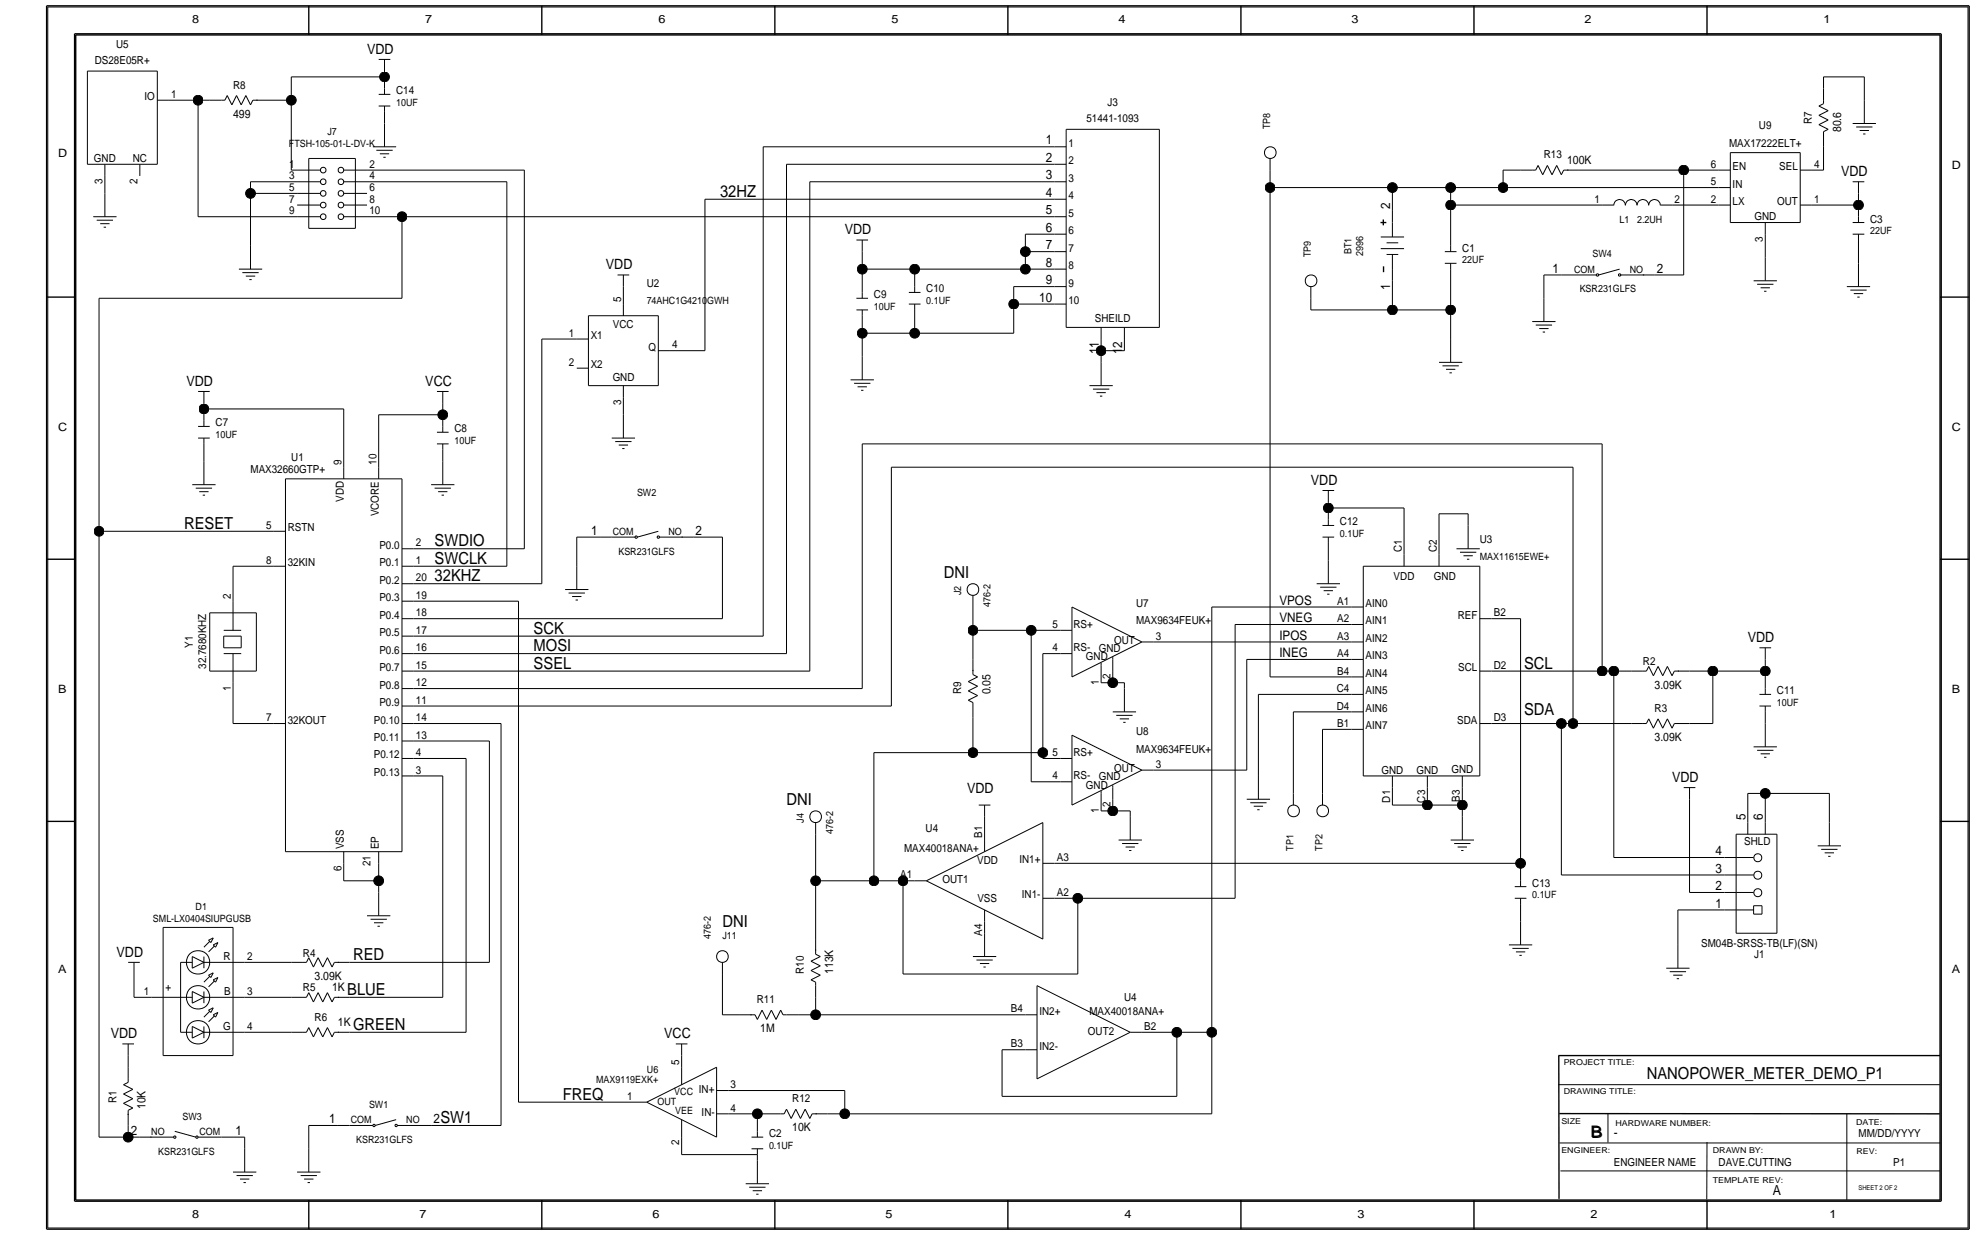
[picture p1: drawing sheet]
<svg xmlns="http://www.w3.org/2000/svg" width="431mm" height="269mm" viewBox="0 0 431 269" stroke-linecap="round" stroke-linejoin="round" font-family="sans-serif">
<g fill="none" stroke="#000" stroke-width=".22">
<path d="M10.4 1.5v266.2zM10.4 1.5h418.6zM19 15.5v20.3zM19 15.5h15.3zM34.3 15.5v20.3zM63.5 16.8v5zM63.5 16.8h20.3zM82.5 13h2.6zM83.8 16.8v2.5zM83.8 15.5v1.3zM83.8 19.3v1.3zM83.8 13v2.5z"/>
<path d="M397.5 16.8h8.9zM397.5 16.8v2.5zM397.5 19.3v2.5zM406.4 16.8v5zM429 1.5v266.2zM19 35.8h15.3zM22.9 38.4v3.8zM22.9 35.8v2.6zM30.5 35.8v2.6zM34.3 21.8h2.5zM36.8 21.8h6.4zM43.2 21.8v25.4z"/>
<path d="M43.2 21.8h2.5zM45.7 21.8h2.6zM48.3 21.8h.7zM49.5 20.8l-.5 1zM49.5 20.8l1 2.1zM51.6 20.8l-1.1 2.1zM51.6 20.8l1 2.1zM53.6 20.8l-1 2.1zM53.6 20.8l1 2.1zM54.6 39.6h10.2zM54.6 39.6v2.6zM55.1 21.8h1z"/>
<path d="M55.1 21.8l-.5 1.1zM55.9 21.8h2.5zM58.4 21.8h5.1zM63.5 37.1h1.3zM63.5 21.8v15.3zM64.8 37.1h5zM64.8 39.6h5zM67.3 34.5v15.3zM67.3 34.5h10.2zM74.9 39.6h5.1zM74.9 37.1h5.1zM77.5 34.5v15.3z"/>
<path d="M80 39.6h30.5zM80 37.1h34.3zM81.3 32h5.1zM82 32.8h3.6zM82.5 23.1h2.6zM82.5 20.6h2.6zM82.8 33.5h2zM83.6 34.3h.5zM83.8 24.4v2.5zM83.8 26.9v5.1zM83.8 23.1v1.3zM110.5 39.6v83.8z"/>
<path d="M114.3 37.1v82.5zM166.4 32h63.5zM166.4 32v106.7zM171.4 35.8h58.5zM171.4 35.8v106.7zM176.5 39.6h53.4zM176.5 39.6v106.7zM229.9 39.6h2.5zM229.9 35.8h2.5zM229.9 32h2.5zM232.4 28.2v43.2zM232.4 28.2h20.3z"/>
<path d="M252.7 28.2v43.2zM276.9 37.1v3.8zM276.9 34.5v2.6zM327.7 37.1h3.8zM327.7 37.1v3.8zM331.5 37.1h2.5zM334 37.1h.8zM335.3 36.1l-.5 1zM335.3 36.1l1 2zM337.3 36.1l-1 2zM337.3 36.1l1 2zM339.3 36.1l-1 2z"/>
<path d="M339.3 36.1l1.1 2zM340.9 37.1h1zM340.9 37.1l-.5 1zM341.6 37.1h2.6zM344.2 37.1h22.8zM367 37.1h7.6zM367 37.1v22.8zM374.6 37.1h2.6zM377.2 33.3h15.2zM377.2 33.3v15.2zM392.4 37.1h2.6zM392.4 33.3v15.2z"/>
<path d="M395 37.1h2.5zM396.5 23.1l1-.5zM396.5 23.1l2 1zM396.5 25.1l2-1zM396.5 25.1l2 1.1zM396.5 27.2l2-1zM396.5 27.2l2 1zM397.5 32v5.1zM397.5 29.5v2.5zM397.5 28.7v1zM397.5 21.8v.8zM397.5 28.7l1-.5z"/>
<path d="M403.9 26.9h5zM403.9 39.6h2.5zM404.6 27.7h3.6zM405.1 39.6v2.6zM405.4 28.4h2zM406.1 29.2h.6zM406.4 21.8v5.1zM20.3 47.2h5.1zM21.1 48h3.5zM21.8 48.8h2.1zM22.6 49.5h.5zM22.9 42.2v5z"/>
<path d="M43.2 47.2h21.6zM52.1 58.7h5zM52.8 59.4h3.6zM54.6 42.2h10.2zM54.6 42.2v11.4zM54.6 53.6v5.1zM64.8 42.2h5zM64.8 44.7h5zM64.8 47.2h5zM67.3 49.8h10.2zM74.9 42.2h5.1zM74.9 44.7h5.1z"/>
<path d="M74.9 47.2h5.1zM80 47.2h7.6zM87.6 47.2h142.3zM87.6 47.2v17.8zM134.6 59.9h2.6zM135.9 59.9v2.6zM153.7 43.4v33.1zM153.7 43.4h76.2zM186.7 52.3h2.5zM188 58.7h11.4zM188 58.7v5.1zM188 54.9v3.8z"/>
<path d="M188 52.3v2.6zM199.4 58.7h24.1zM199.4 58.7v3.8zM223.5 51.1h6.4zM223.5 51.1v3.8zM223.5 54.9h6.4zM223.5 54.9v3.8zM223.5 58.7h6.4zM229.9 58.7h2.5zM229.9 54.9h2.5zM229.9 51.1h2.5zM229.9 47.2h2.5z"/>
<path d="M229.9 43.4h2.5zM276.9 40.9h26.6zM276.9 40.9v106.7zM301 51.7h5.1zM301 54.2h5.1zM302.3 52.9h2.5zM302.3 55.5h2.5zM303.5 40.9h12.7zM303.5 40.9v5.1zM303.5 58.7v2.5zM303.5 46v2.5zM303.5 55.5v3.2z"/>
<path d="M303.5 48.5v3.2zM315 57.4h2.5zM315 54.9h2.5zM316.2 58.7v8.9zM316.2 40.9h11.5zM316.2 40.9v3.8zM316.2 44.7v8.9zM316.2 44.7h33zM316.2 53.6v1.3zM316.2 57.4v1.3zM327.7 40.9h46.9zM336.5 59.9h3.9z"/>
<path d="M336.5 59.9v5.1zM340.4 59.9h2.5zM342.9 59.9h5.1zM348 59.8h.4v.3h-.4zM348.5 59.9l4.6-1.2zM349.2 44.7h2.6zM351.8 44.8a1.24 1.24 0 0 1 1.2-1.3 1.24 1.24 0 0 1 1.3 1.3M352.9 59.8h.4v.3h-.4zM353.3 59.9h5.1zM354.3 44.8a1.24 1.24 0 0 1 1.3-1.3 1.24 1.24 0 0 1 1.2 1.3M356.9 44.8a1.24 1.24 0 0 1 1.2-1.3 1.24 1.24 0 0 1 1.3 1.3M358.1 59.9h2.6z"/>
<path d="M359.4 44.8a1.24 1.24 0 0 1 1.3-1.3 1.24 1.24 0 0 1 1.2 1.3M360.7 59.9h6.3zM361.9 44.7h2.6zM364.5 44.7h10.1zM374.6 40.9h2.6zM374.6 44.7h2.6zM377.2 48.5h15.2zM384.8 51.1v5zM384.8 56.1v5.1zM384.8 48.5v2.6zM392.4 44.7h2.6zM395 44.7h10.1z"/>
<path d="M403.9 51.1h2.5zM403.9 48.5h2.5zM405.1 52.3v5.1zM405.1 42.2v2.5zM405.1 44.7v2.5zM405.1 57.4v5.1zM405.1 47.2v1.3zM405.1 51.1v1.2zM21.6 65h66zM21.6 65v50.8zM53.6 60.2h2zM54.4 61h.5z"/>
<path d="M118.1 73.9h7.6zM118.1 73.9v53.4zM125.7 73.9h2.6zM128.3 68.8h15.2zM128.3 68.8v15.3zM135.9 62.5v3.8zM135.9 66.3v2.6zM143.5 76.5h2.5zM143.5 68.8v15.3zM146 76.5h7.7zM186.7 67.6h2.5zM186.7 65h2.5z"/>
<path d="M188 72.6h11.4zM188 68.8v3.8zM188 72.6v5.1zM188 77.7v5.1zM188 63.8v1.2zM188 67.6v1.2zM198.1 66.3h2.6zM198.1 63.8h2.6zM199.4 72.6h21.6zM199.4 67.6v5zM199.4 62.5v1.3zM199.4 66.3v1.3z"/>
<path d="M221 62.5h8.9zM221 62.5v3.8zM221 66.3h8.9zM221 66.3v6.3zM229.9 66.3h2.5zM229.9 62.5h2.5zM232.4 71.4h20.3zM240 76.5h5.1zM240 73.9v2.6zM240 76.5v2.5zM240 79v5.1zM240 71.4v2.5z"/>
<path d="M245.1 73.9v2.6zM245.1 71.4v2.5zM285.8 67.6h17.7zM285.8 65v2.6zM285.8 62.5v2.5zM303.5 67.6h12.7zM303.5 61.2v6.4zM313.7 79h5.1zM314.5 79.8h3.5zM316.2 67.6v6.3zM316.2 73.9v5.1zM334 70.1h5.1z"/>
<path d="M334.8 70.9h3.5zM335.5 71.6h2.1zM336.3 72.4h.5zM336.5 65v5.1zM382.3 61.2h5zM383 62h3.6zM383.8 62.7h2zM384.6 63.5h.5zM402.6 62.5h5.1zM403.4 63.2h3.5zM404.1 64h2zM404.9 64.8h.5z"/>
<path d="M43.2 95.5h2.5zM43.2 93h2.5zM43.2 85.3h2.5zM44.4 96.8v3.8zM44.4 89.2h30.5zM44.4 89.2v2.5zM44.4 87.9v1.3zM44.4 91.7v1.3zM44.4 95.5v1.3zM44.4 85.3v2.6zM74.9 89.2v12.7zM82.5 90.4v11.5z"/>
<path d="M82.5 90.4h14zM95.2 96.8h2.6zM95.2 94.2h2.6zM95.2 85.3h2.6zM96.5 98v2.6zM96.5 87.9v2.5zM96.5 90.4v2.6zM96.5 93v1.2zM96.5 96.8v1.2zM96.5 85.3v2.6zM125.7 80.3h2.6zM128.3 84.1h15.2z"/>
<path d="M133.3 95.5h5.1zM134.1 96.3h3.6zM134.9 97h2zM135.6 97.8h.5zM135.9 86.6v3.8zM135.9 90.4v5.1zM135.9 84.1v2.5zM185.4 82.8h5.1zM186.2 83.6h3.5zM186.9 84.3h2.1zM187.7 85.1h.5zM188 96.8v53.3z"/>
<path d="M188 96.8h161.2zM237.5 84.1h5.1zM238.3 84.8h3.5zM239 85.6h2zM239.8 86.4h.5zM315.2 80.5h2zM316 81.3h.5zM349.2 96.8v49.5zM21.6 115.8v132.1zM21.6 115.8h38.1zM41.9 105.7h5.1zM42.7 106.4h3.5z"/>
<path d="M43.4 107.2h2.1zM44.2 107.9h.5zM44.4 100.6v5.1zM59.7 115.8h2.5zM62.2 104.4h25.4zM62.2 104.4v81.3zM74.9 101.9v2.5zM82.5 101.9v2.5zM87.6 119.6h2.6zM87.6 104.4v81.3zM90.2 119.6h24.1zM94 105.7h5.1z"/>
<path d="M94.7 106.4h3.6zM95.5 107.2h2zM96.3 107.9h.5zM96.5 100.6v5.1zM125.7 117.1h5.1zM125.7 117.1v6.3zM130.8 117.1h2.5zM133.3 117.1h5.1zM138.5 116.9h.4v.4h-.4zM138.9 117.1l4.6-1.3zM143.3 116.9h.4v.4h-.4zM143.8 117.1h5z"/>
<path d="M148.6 117.1h2.5zM151.1 117.1h6.4zM157.5 117.1v17.8zM194.3 101.9v52zM194.3 101.9h148.6zM288.3 117.1h2.5zM288.3 114.6h2.5zM288.3 106.9h2.5zM289.6 118.4v3.8zM289.6 110.7h16.5zM289.6 110.7v2.6zM289.6 109.5v1.2z"/>
<path d="M289.6 113.3v1.3zM289.6 117.1v1.3zM289.6 106.9v2.6zM306.1 110.7v10.2zM313.7 112h6.3zM313.7 112v8.9zM317.5 119.6h5.1zM320 112v2.6zM320 114.6v5zM342.9 101.9v55.8zM45.7 133.6h10.2zM45.7 133.6v12.7z"/>
<path d="M48.8 137.4h3.8zM48.8 138.7v2.5zM48.8 138.7h3.8zM50.8 123.4h8.9zM50.8 123.4v7.7zM50.8 131.1v2.5zM50.8 133.6v3.8zM52.6 138.7v2.5zM55.9 133.6v12.7zM59.7 123.4h2.5zM87.6 127.3h2.6zM87.6 131.1h2.6z"/>
<path d="M87.6 134.9h2.6zM87.6 138.7h2.6zM87.6 123.4h2.6zM90.2 131.1h22.8zM90.2 127.3h27.9zM90.2 138.7h76.2zM90.2 123.4h20.3zM90.2 134.9h67.3zM113 131.1v109.2zM123.2 128.5h5.1zM124 129.3h3.5zM124.7 130h2z"/>
<path d="M125.5 130.8h.5zM125.7 123.4v5.1zM212.1 137.4h12.7zM212.1 137.4v6.4zM212.1 132.3v5.1zM212.1 129.8v2.5zM224.8 137.4v33zM224.8 137.4h6.3zM231.1 137.4h2.6zM233.7 132.3l15.2 7.7zM233.7 132.3v15.3zM248.9 140h2.6z"/>
<path d="M251.5 140h43.1zM264.2 132.3v92.7zM264.2 132.3h30.4zM269.2 136.1v59.7zM269.2 136.1h25.4zM287 127.3h5.1zM287.8 128h3.5zM288.5 128.8h2.1zM289.3 129.5h.5zM289.6 122.2v5.1zM294.6 140h2.6zM294.6 136.1h2.6z"/>
<path d="M294.6 132.3h2.6zM297.2 123.4v45.8zM297.2 123.4h25.4zM306.1 120.9v2.5zM313.7 120.9v2.5zM318.3 120.4h3.5zM319 121.2h2.1zM319.8 121.9h.5zM322.6 134.9h2.5zM322.6 123.4v45.8zM325.1 134.9h6.4zM331.5 134.9v53.3z"/>
<path d="M45.7 146.3h10.2zM48.8 142.5h3.8zM48.8 141.2h3.8zM50.8 148.8v8.9zM50.8 157.7h8.9zM50.8 146.3v2.5zM50.8 142.5v3.8zM59.7 157.7h2.5zM87.6 150.1h2.6zM87.6 153.9h2.6zM87.6 142.5h2.6zM87.6 146.3h2.6z"/>
<path d="M87.6 157.7h2.6zM90.2 157.7h19zM90.2 142.5h81.2zM90.2 146.3h86.3zM90.2 150.1h97.8zM90.2 153.9h104.1zM109.2 157.7v87.7zM211.1 152.7l1 .5zM211.1 152.7l2-1.1zM211.1 150.6l2 1zM211.1 150.6l2-1zM211.1 148.6l2 1z"/>
<path d="M211.1 148.6l2-1zM212.1 156.5v7.6zM212.1 153.9v2.6zM212.1 143.8v2.5zM212.1 146v1.1zM212.1 153.2v.7zM212.1 147.1l1 .5zM227.3 142.5h3.8zM227.3 142.5v21.6zM231.1 142.5h2.6zM233.7 147.6l15.2-7.6zM240 148.8h2.6z"/>
<path d="M240 147.6v1.2zM240 145v2.6zM240 144.5v.5zM242.6 146.3v2.5zM242.6 148.8h2.5zM242.6 155.2h5zM242.6 143.8v2.5zM242.6 143.3v.5zM243.3 156h3.6zM244.1 156.7h2zM244.9 157.5h.5zM245.1 148.8v1.3z"/>
<path d="M245.1 150.1v5.1zM271.8 143.8v24.1zM271.8 143.8h22.8zM274.3 151.4h20.3zM274.3 151.4v17.8zM276.9 147.6h17.7zM281.9 155.2h12.7zM281.9 155.2v17.8zM288.3 159v14zM288.3 159h6.3zM294.6 159h2.6zM294.6 155.2h2.6z"/>
<path d="M294.6 151.4h2.6zM294.6 147.6h2.6zM294.6 143.8h2.6zM322.6 157.7h2.5zM322.6 146.3h2.5zM325.1 146.3h24.1zM325.1 157.7h15.3zM340.4 157.7h2.5zM340.4 157.7v33.1zM342.9 157.7h12.7zM349.2 146.3h2.6zM351.8 146.3v40.6z"/>
<path d="M351.8 146.3h3.8zM355.6 157.7h2.5zM355.6 146.3h2.5zM358.1 157.7h.8zM358.1 146.3h.8zM359.4 156.7l-.5 1zM359.4 156.7l1 2zM359.4 145.3l-.5 1zM359.4 145.3l1 2zM361.4 156.7l-1 2zM361.4 156.7l1.1 2zM361.4 145.3l-1 2z"/>
<path d="M361.4 145.3l1.1 2zM363.5 156.7l-1 2zM363.5 156.7l1 2zM363.5 145.3l-1 2zM363.5 145.3l1 2zM365 157.7h1zM365 157.7l-.5 1zM365 146.3h1zM365 146.3l-.5 1zM365.8 157.7h2.5zM365.8 146.3h2.5zM368.3 157.7h5.1z"/>
<path d="M368.3 146.3h5.1zM373.4 146.3v11.4zM373.4 146.3h11.4zM383.5 141.2h2.6zM383.5 153.9h2.6zM383.5 151.4h2.6zM384.8 155.2v2.5zM384.8 143.8v2.5zM384.8 146.3v3.8zM384.8 157.7v5.1zM384.8 141.2v2.6zM384.8 150.1v1.3z"/>
<path d="M384.8 153.9v1.3zM87.6 165.4h2.6zM87.6 169.2h2.6zM87.6 161.5h2.6zM90.2 169.2h6.3zM90.2 165.4h11.4zM90.2 161.5h16.5zM96.5 169.2v48.2zM101.6 165.4v59.6zM106.7 161.5v48.3zM177.8 179.3v2.6zM190.5 164.1h21.6z"/>
<path d="M190.5 164.1v27.9zM212.1 164.1h15.2zM213.4 175.5h2.5zM214.6 178.1v5zM214.6 175.5v2.6zM224.8 170.4h6.3zM227.3 164.1v1.3zM227.3 165.4h3.8zM227.3 179.3v25.4zM231.1 165.4h2.6zM231.1 170.4h2.6zM233.7 160.3l15.2 7.6z"/>
<path d="M233.7 175.5l15.2-7.6zM233.7 160.3v15.2zM240 175.5v1.3zM240 176.8h2.6zM240 173v2.5zM240 172.5v.5zM242.6 174.2v2.6zM242.6 176.8h3.8zM242.6 171.7v2.5zM242.6 171.2v.5zM246.4 176.8v1.3zM246.4 178.1v5z"/>
<path d="M248.9 167.9h2.6zM251.5 167.9h20.3zM271.8 174.2h5.1zM272.5 175h3.6zM273.3 175.8h2zM274.1 176.5h.5zM274.3 169.2v5zM281.9 173v2.5zM288.3 173v2.5zM297.2 169.2h25.4zM303.5 171.7v3.8zM303.5 175.5h7.6z"/>
<path d="M303.5 169.2v2.5zM311.1 175.5h7.7zM311.1 171.7v3.8zM311.1 169.2v2.5zM318.8 171.7v3.8zM318.8 175.5v2.6zM318.8 178.1v5zM318.8 169.2v2.5zM367 171.7h2.6zM368.3 174.2v20.4zM368.3 171.7v2.5zM381 173v6.3z"/>
<path d="M381 173h3.8zM381 179.3v2.6zM382.3 162.8h5zM383 163.6h3.6zM383.8 164.3h2zM384.6 165.1h.5zM384.8 173h14zM384.8 173v6.3zM384.8 179.3v2.6zM398.8 173v6.3zM398.8 179.3v5.1zM62.2 185.7h25.4z"/>
<path d="M74.9 188.2v3.8zM74.9 192h7.6zM74.9 185.7v2.5zM80 199.6h5.1zM82.5 188.2v3.8zM82.5 192v2.6zM82.5 194.6v5zM82.5 185.7v2.5zM177.8 192h12.7zM177.8 192v12.7zM177.8 181.9v10.1zM190.5 192h6.3z"/>
<path d="M196.8 192h2.6zM196.8 192v20.3zM199.4 192h2.5zM201.9 192l25.4 12.7zM201.9 192l25.4-12.7zM214.6 183.1v2.6zM214.6 198.4v2.5zM227.3 188.2h2.6zM227.3 195.8h2.6zM229.9 188.2h101.6zM229.9 195.8h5zM234.9 195.8v16.5z"/>
<path d="M234.9 195.8h34.3zM243.8 183.1h5.1zM244.6 183.9h3.6zM245.4 184.7h2zM246.1 185.4h.5zM316.2 183.1h5.1zM317 183.9h3.5zM317.8 184.7h2zM318.5 185.4h.5zM330.2 195.8h2.5zM330.2 193.3h2.5zM331.5 197.1v3.8z"/>
<path d="M331.5 188.2v3.8zM331.5 192v1.3zM331.5 195.8v1.3zM340.4 190.8h35.5zM351.8 186.9h24.1zM365.8 198.4h10.1zM365.8 198.4v7.6zM368.3 194.6h7.6zM375.9 186.9h2.6zM375.9 190.8h2.6zM375.9 194.6h2.6zM375.9 198.4h2.6z"/>
<path d="M378.5 186.9h3.8zM378.5 190.8h3.8zM378.5 194.6h3.8zM378.5 198.4h3.8zM378.5 181.9h8.8zM378.5 181.9v21.6zM382.3 197.5v1.8zM382.3 199.3h1.8zM382.3 197.5h1.8zM384.1 197.5v1.8zM387.3 181.9v21.6zM396.2 184.4h5.1z"/>
<path d="M397 185.2h3.6zM397.8 185.9h2zM398.5 186.7h.5zM27.9 209.8h2.6zM29.2 217.4h3.8zM29.2 212.3v5.1zM29.2 209.8v2.5zM33 217.4h2.6zM35.6 217.4h3.8zM35.6 202.2h15.2zM35.6 202.2v27.9zM39.4 209.8v15.2z"/>
<path d="M39.4 217.4h2.5zM39.4 209.8h2.5zM41.9 218.7l2.5-1.3zM41.9 216.2l2.5 1.2zM41.9 216.2v2.5zM41.9 211.1l2.5-1.3zM41.9 208.5l2.5 1.3zM41.9 208.5v2.6zM44.4 217.4h6.4zM44.4 216.2v2.5zM44.4 209.8h6.4zM44.4 208.5v2.6z"/>
<path d="M45.5 212.6l.5 .5zM45.5 212.6l1-.5zM45.5 205l.5 .5zM45.5 205l1-.5zM45.5 207.5l1.2-1.3zM45.7 212.9l-1.3 1.2zM45.7 205.2l-1.3 1.3zM46.5 219.7l-.5 1zM46.5 213.6l.5 .5zM46.5 213.6l1-.5zM46.5 212.1l-.5 1zM46.5 206l.5 .5z"/>
<path d="M46.5 206l1-.5zM46.5 204.5l-.5 1zM46.7 213.9l-1.2 1.2zM47.5 213.1l-.5 1zM47.5 205.5l-.5 1zM50.8 217.4h2.5zM50.8 209.8h2.5zM50.8 202.2v27.9zM53.3 217.4h10.2zM53.3 209.8h10.2zM63.5 217.4h2.5zM63.5 209.8h2.5z"/>
<path d="M66 217.4h.8zM66 209.8h.8zM67.3 216.4l-.5 1zM67.3 216.4l1 2zM67.3 208.8l-.5 1zM67.3 208.8l1 2zM69.3 216.4l-1 2zM69.3 216.4l1.1 2zM69.3 208.8l-1 2zM69.3 208.8l1.1 2zM71.4 216.4l-1 2zM71.4 216.4l1 2z"/>
<path d="M71.4 208.8l-1 2zM71.4 208.8l1 2zM72.9 217.4h1zM72.9 217.4l-.5 1zM72.9 209.8h1zM72.9 209.8l-.5 1zM73.7 217.4h2.5zM73.7 209.8h2.5zM76.2 217.4h20.3zM76.2 209.8h30.5zM80.8 200.4h3.5zM81.5 201.2h2.1z"/>
<path d="M82.3 201.9h.5zM157.5 212.3v8.9zM157.5 209.8v2.5zM176.8 213.6l1 .5zM176.8 213.6l2-1zM176.8 211.6l2 1zM176.8 211.6l2-1zM176.8 209.6l2 1zM176.8 209.6l2-1.1zM177.8 217.4v3.8zM177.8 214.9v2.5zM177.8 204.7v2.6z"/>
<path d="M177.8 207v1zM177.8 214.1v.8zM177.8 208l1 .5zM196.8 212.3h38.1zM212.1 208.5h5.1zM212.9 209.3h3.5zM213.6 210.1h2zM214.4 210.8h.5zM214.6 200.9v2.6zM214.6 203.5v5zM226.1 214.9l20.3 10.1zM226.1 214.9v20.3z"/>
<path d="M328.9 206h5.1zM329.7 206.8h3.5zM330.5 207.5h2zM331.2 208.3h.5zM331.5 200.9v5.1zM363.2 211.1h5.1zM364 211.8h3.5zM364.7 212.6h2.1zM365.5 213.4h.5zM365.8 206v5.1zM378.5 203.5h8.8zM26.7 227.6h2.5z"/>
<path d="M26.9 236.5l1-.5zM26.9 236.5l2.1 1zM26.9 238.5l2.1-1zM26.9 238.5l2.1 1zM27.9 230.1v2.6zM27.9 227.6v2.5zM27.9 232.7v2.5zM27.9 235.2v.8zM35.6 230.1h15.2zM39.4 225h2.5zM41.9 226.3l2.5-1.3zM41.9 223.8l2.5 1.2z"/>
<path d="M41.9 223.8v2.5zM44.4 225h6.4zM44.4 223.8v2.5zM44.4 221.7l1.3-1.2zM45.5 220.2l.5 .5zM45.5 220.2l1-.5zM45.5 222.8l1.2-1.3zM46.5 221.2l.5 .5zM46.5 221.2l1-.5zM47.5 220.7l-.5 1zM50.8 225h2.5zM53.3 225h10.2z"/>
<path d="M63.5 225h2.5zM66 225h.8zM67.3 224l-.5 1zM67.3 224l1 2.1zM69.3 224l-1 2.1zM69.3 224l1.1 2.1zM71.4 224l-1 2.1zM71.4 224l1 2.1zM72.9 225h1zM72.9 225l-.5 1.1zM73.7 225h2.5zM76.2 225h25.4z"/>
<path d="M147.3 227.6h2.6zM148.6 230.1v2.6zM148.6 227.6v2.5zM148.6 232.7v3.8zM156.2 237.7h2.5zM156.2 232.7v15.2zM157.5 221.2h3.8zM158.7 237.7h25.4zM161.3 221.2h2.5zM163.6 221.2h1zM164.6 221.2l.5 1.1zM166.1 220.2l1 2.1z"/>
<path d="M166.1 220.2l-1 2.1zM168.1 220.2l1.1 2.1zM168.1 220.2l-1 2.1zM170.2 220.2l.5 1zM170.2 220.2l-1 2.1zM170.7 221.2h.7zM171.4 221.2h2.6zM174 221.2h3.8zM177.8 221.2h45.7zM184.1 237.7v5.1zM218.4 228.9h5.1zM218.4 228.9v10.1z"/>
<path d="M218.4 239h38.1zM223.5 221.2h2.6zM223.5 228.9h2.6zM226.1 235.2l20.3-10.2zM246.4 225h2.5zM248.9 225h7.6zM256.5 225v14zM256.5 225h7.7zM264.2 225v17.8zM339.6 236.5h83.3zM21.6 247.9h6.3zM26.9 240.5l2.1-1z"/>
<path d="M26.9 240.5l2.1 1.1zM27.9 245.4v2.5zM27.9 247.9h2.6zM27.9 242.8v2.6zM27.9 242.1v1zM27.9 242.1l1.1-.5zM30.5 247.9h2.5zM32.8 247.9h5zM37.9 247.7h.4v.4h-.4zM38.1 246.6l4.6 1.3zM42.7 247.7h.4v.4h-.4zM43.2 247.9h5.1z"/>
<path d="M48.3 247.9h2.5zM50.8 247.9h2.5zM50.8 255.5h5.1zM51.6 256.3h3.5zM52.3 257h2.1zM53.1 257.8h.5zM53.3 247.9v2.5zM53.3 250.4v5.1zM64.8 255.5h5zM65.5 256.3h3.6zM66.3 257h2zM67.1 257.8h.5z"/>
<path d="M67.3 245.4h6.4zM67.3 245.4v5zM67.3 250.4v5.1zM73.7 245.4h2.5zM76.2 245.4h5.1zM81.3 245.2h.4v.3h-.4zM81.8 245.4l4.6-1.3zM86.2 245.2h.4v.3h-.4zM86.6 245.4h5.1zM91.4 245.4h2.6zM94 245.4h15.2zM113 240.3h25.4z"/>
<path d="M138.4 240.3h2.6zM141 240.3l15.2 7.6zM141 240.3l15.2-7.6zM148.6 251.7h16.5zM148.6 247.9v3.8zM148.6 244.1v3.8zM156.2 242.8h2.5zM158.7 242.8h6.4zM162.6 258.1h5zM163.3 258.8h3.6zM163.8 250.4h2.6zM163.8 247.9h2.6z"/>
<path d="M164.1 259.6h2zM165.1 251.7v1.3zM165.1 242.8h2.5zM165.1 242.8v3.8zM165.1 246.6v1.3zM165.1 250.4v1.3zM165.1 253v5.1zM167.6 242.8h2.6zM170.2 242.8h.7zM171.4 241.8l-.5 1zM171.4 241.8l1.1 2zM173.5 241.8l-1 2z"/>
<path d="M173.5 241.8l1 2zM175.5 241.8l-1 2zM175.5 241.8l1 2zM177 242.8h1.1zM177 242.8l-.5 1zM177.8 242.8h2.5zM180.3 242.8h3.8zM184.1 242.8h80.1zM340 249.2h83zM340.2 255.3h82.7zM350.5 242.7v6.4zM372.1 249v12.5z"/>
<path d="M402.6 242.7v18.9zM10.4 267.7h418.6zM164.8 260.4h.6z"/>
<circle cx="70.5" cy="37.1" r=".61"/>
<circle cx="70.5" cy="39.6" r=".61"/>
<circle cx="74.3" cy="39.6" r=".61"/>
<circle cx="74.3" cy="37.1" r=".61"/>
<circle cx="276.9" cy="33.3" r="1.28"/>
<circle cx="70.5" cy="44.7" r=".61"/>
<circle cx="70.5" cy="42.2" r=".61"/>
<circle cx="70.5" cy="47.2" r=".61"/>
<circle cx="74.3" cy="42.2" r=".61"/>
<circle cx="74.3" cy="47.2" r=".61"/>
<circle cx="74.3" cy="44.7" r=".61"/>
<circle cx="285.8" cy="61.2" r="1.28"/>
<circle cx="212.1" cy="128.5" r="1.28"/>
<circle cx="177.8" cy="178.1" r="1.28"/>
<circle cx="282" cy="176.8" r="1.28"/>
<circle cx="288.3" cy="176.8" r="1.28"/>
<circle cx="383.2" cy="190.8" r=".87"/>
<circle cx="383.2" cy="187" r=".87"/>
<circle cx="383.2" cy="194.6" r=".87"/>
<circle cx="43.2" cy="217.4" r="2.56"/>
<circle cx="43.2" cy="209.8" r="2.56"/>
<circle cx="157.5" cy="208.5" r="1.28"/>
<circle cx="43.2" cy="225.1" r="2.56"/>
</g>
<g fill="#000" stroke="#000" stroke-width=".22">
<circle cx="83.8" cy="16.8" r="1.07"/>
<circle cx="43.2" cy="21.8" r="1.07"/>
<circle cx="63.5" cy="21.8" r="1.07"/>
<circle cx="367" cy="37.1" r="1.07"/>
<circle cx="54.6" cy="42.2" r="1.07"/>
<circle cx="87.6" cy="47.2" r="1.07"/>
<circle cx="188" cy="58.7" r="1.07"/>
<circle cx="199.4" cy="58.7" r="1.07"/>
<circle cx="223.5" cy="54.9" r="1.07"/>
<circle cx="223.5" cy="58.7" r="1.07"/>
<circle cx="276.9" cy="40.9" r="1.07"/>
<circle cx="303.5" cy="40.9" r="1.07"/>
<circle cx="316.2" cy="40.9" r="1.07"/>
<circle cx="316.2" cy="44.7" r="1.07"/>
<circle cx="327.7" cy="40.9" r="1.07"/>
<circle cx="405.1" cy="44.7" r="1.07"/>
<circle cx="188" cy="72.6" r="1.07"/>
<circle cx="199.4" cy="72.6" r="1.07"/>
<circle cx="221" cy="66.3" r="1.07"/>
<circle cx="240" cy="76.5" r="1.07"/>
<circle cx="303.5" cy="67.6" r="1.07"/>
<circle cx="316.2" cy="67.6" r="1.07"/>
<circle cx="44.5" cy="89.2" r="1.07"/>
<circle cx="96.5" cy="90.4" r="1.07"/>
<circle cx="21.6" cy="115.8" r="1.07"/>
<circle cx="289.6" cy="110.7" r="1.07"/>
<circle cx="212.1" cy="137.4" r="1.07"/>
<circle cx="224.8" cy="137.4" r="1.07"/>
<circle cx="242.6" cy="148.8" r="1.07"/>
<circle cx="340.4" cy="157.7" r="1.07"/>
<circle cx="342.9" cy="157.7" r="1.07"/>
<circle cx="349.3" cy="146.3" r="1.07"/>
<circle cx="351.8" cy="146.3" r="1.07"/>
<circle cx="373.4" cy="146.3" r="1.07"/>
<circle cx="384.8" cy="146.3" r="1.07"/>
<circle cx="212.1" cy="164.1" r="1.07"/>
<circle cx="227.3" cy="164.1" r="1.07"/>
<circle cx="242.6" cy="176.8" r="1.07"/>
<circle cx="311.2" cy="175.5" r="1.07"/>
<circle cx="318.8" cy="175.5" r="1.07"/>
<circle cx="384.8" cy="173" r="1.07"/>
<circle cx="82.6" cy="192" r="1.07"/>
<circle cx="177.8" cy="192" r="1.07"/>
<circle cx="190.5" cy="192" r="1.07"/>
<circle cx="196.9" cy="192" r="1.07"/>
<circle cx="235" cy="195.8" r="1.07"/>
<circle cx="331.5" cy="188.2" r="1.07"/>
<circle cx="177.8" cy="221.2" r="1.07"/>
<circle cx="256.5" cy="225" r="1.07"/>
<circle cx="264.2" cy="225" r="1.07"/>
<circle cx="27.9" cy="247.9" r="1.07"/>
<circle cx="165.1" cy="242.8" r="1.07"/>
<circle cx="184.2" cy="242.8" r="1.07"/>
</g>
<g fill="none" stroke="#000" stroke-width=".3">
<path d="M10.2 1.3v266.7zM10.2 1.3h419.1zM16.3 7.4v254.5zM16.3 7.4h406.9zM16.5 7.6v254zM16.5 7.6h406.4zM67.3 1.3v6.3zM118.1 1.3v6.3zM168.9 1.3v6.3zM219.7 1.3v6.3zM270.5 1.3v6.3zM321.3 1.3v6.3z"/>
<path d="M372.1 1.3v6.3zM422.9 7.6v254zM423.2 7.4v254.5zM429.3 1.3v266.7zM300.9 48.5h1.3zM301.5 47.9v1.2zM301.6 58.1v1.2zM10.2 64.8h6.3zM422.9 64.8h6.4zM10.2 121.9h6.3zM422.9 121.9h6.4zM10.2 179.1h6.3z"/>
<path d="M422.9 179.1h6.4zM339.7 230.1h83.2zM339.8 230.2l.1 31.2zM339.9 242.8h83zM10.2 268h419.1zM16.3 261.9h406.9zM16.5 261.6h406.4zM67.3 261.6v6.4zM118.1 261.6v6.4zM168.9 261.6v6.4zM219.7 261.6v6.4zM270.5 261.6v6.4z"/>
<path d="M321.3 261.6v6.4zM372.1 261.6v6.4z"/>
</g>
<g font-size="3.6">
<text x="157" y="42.9">32HZ</text>
<text x="40.1" y="115.3">RESET</text>
<text x="94.7" y="119.1">SWDIO</text>
<text x="94.7" y="122.9">SWCLK</text>
<text x="205.7" y="126">DNI</text>
<text x="94.7" y="126.7">32KHZ</text>
<text x="116.3" y="138.2">SCK</text>
<text x="116.3" y="142">MOSI</text>
<text x="116.3" y="145.8">SSEL</text>
<text x="332.2" y="145.8">SCL</text>
<text x="332.2" y="156">SDA</text>
<text x="171.4" y="175.5">DNI</text>
<text x="157.5" y="202.2">DNI</text>
<text x="77" y="209.3">RED</text>
<text x="75.7" y="216.9">BLUE</text>
<text x="77" y="224.5">GREEN</text>
<text x="122.7" y="239.8">FREQ</text>
<text x="359" y="235.2">NANOPOWER_METER_DEMO_P1</text>
<text x="96" y="244.9">SW1</text>
</g>
<text font-size="3.5" x="346.9" y="248.1">B</text>
<g font-size="3.1">
<text x="80" y="11.7">VDD</text>
<text x="401.3" y="38.4">VDD</text>
<text x="184.1" y="51.1">VDD</text>
<text x="132.1" y="58.7">VDD</text>
<text x="40.6" y="84.1">VDD</text>
<text x="92.7" y="84.1">VCC</text>
<text x="285.8" y="105.7">VDD</text>
<text x="381" y="140">VDD</text>
<text x="210.8" y="173">VDD</text>
<text x="364.5" y="170.4">VDD</text>
<text x="25.4" y="208.5">VDD</text>
<text x="24.1" y="226.3">VDD</text>
<text x="144.8" y="226.3">VCC</text>
</g>
<text font-size="3" x="386.5" y="260.6">A</text>
<g font-size="2.9">
<text x="227.9" y="35.3">2</text>
<text x="227.9" y="31.5">1</text>
<text x="227.9" y="39.1">3</text>
<text x="227.9" y="46.7">5</text>
<text x="227.9" y="42.9">4</text>
<text x="303" y="45.5" transform="rotate(-90 303 45.5)">2</text>
<text x="227.9" y="50.5">6</text>
<text x="227.9" y="58.2">8</text>
<text x="227.9" y="54.4">7</text>
<text x="338.4" y="59.4">1</text>
<text x="361.2" y="59.4">2</text>
<text x="226.5" y="65.8">10</text>
<text x="227.9" y="62">9</text>
<text x="303" y="63.1" transform="rotate(-90 303 63.1)">1</text>
<text x="239.5" y="77.3" transform="rotate(-90 239.5 77.3)">11</text>
<text x="244.6" y="77.3" transform="rotate(-90 244.6 77.3)">12</text>
<text x="128.9" y="116.6">1</text>
<text x="151.6" y="116.6">2</text>
<text x="278.9" y="131.8">VPOS</text>
<text x="278.9" y="135.6">VNEG</text>
<text x="278.9" y="139.4">IPOS</text>
<text x="278.9" y="143.3">INEG</text>
<text x="380.5" y="178.8" transform="rotate(-90 380.5 178.8)">5</text>
<text x="384.3" y="178.8" transform="rotate(-90 384.3 178.8)">6</text>
<text x="374" y="186.4">4</text>
<text x="374" y="190.2">3</text>
<text x="374" y="194.1">2</text>
<text x="374" y="197.9">1</text>
<text x="71.7" y="244.9">1</text>
<text x="94.5" y="244.9">2</text>
<text x="28.6" y="247.4">2</text>
<text x="51.3" y="247.4">1</text>
<text x="351.8" y="247.9">-</text>
</g>
<g font-size="2.6">
<text x="50.8" y="25.7">499</text>
<text x="401.3" y="28.8" transform="rotate(-90 401.3 28.8)">80.6</text>
<text x="341.6" y="35.8">100K</text>
<text x="215.9" y="151.4" transform="rotate(-90 215.9 151.4)">0.05</text>
<text x="360.7" y="150.1">3.09K</text>
<text x="360.7" y="161.5">3.09K</text>
<text x="68.6" y="213.6">3.09K</text>
<text x="181.6" y="212.3" transform="rotate(-90 181.6 212.3)">113K</text>
<text x="72.4" y="216.2">1K</text>
<text x="73.7" y="223.8">1K</text>
<text x="165.7" y="225">1M</text>
<text x="31.7" y="241.8" transform="rotate(-90 31.7 241.8)">10K</text>
<text x="172.7" y="246.6">10K</text>
</g>
<g font-size="2.5">
<text x="41.9" y="5.1">8</text>
<text x="92.7" y="5.1">7</text>
<text x="143.5" y="5.1">6</text>
<text x="194.3" y="5.1">5</text>
<text x="243.8" y="5.1">4</text>
<text x="294.6" y="5.1">3</text>
<text x="345.4" y="5.1">2</text>
<text x="397.5" y="5.1">1</text>
<text x="12.7" y="34.3">D</text>
<text x="425.4" y="36.8">D</text>
<text x="12.7" y="94">C</text>
<text x="425.4" y="94">C</text>
<text x="12.7" y="151.1">B</text>
<text x="425.4" y="151.1">B</text>
<text x="12.7" y="212.1">A</text>
<text x="425.4" y="212.1">A</text>
<text x="41.9" y="265.4">8</text>
<text x="91.4" y="265.4">7</text>
<text x="142.2" y="265.4">6</text>
<text x="193" y="265.4">5</text>
<text x="245.1" y="265.4">4</text>
<text x="295.9" y="265.4">3</text>
<text x="346.7" y="265.4">2</text>
<text x="398.8" y="265.4">1</text>
</g>
<g font-size="2.4">
<text x="25.3" y="10.4">U5</text>
<text x="20.7" y="13.9">DS28E05R+</text>
<text x="31.5" y="21.8">IO</text>
<text x="37.3" y="21.3">1</text>
<text x="50.8" y="19.3">R8</text>
<text x="86.4" y="20.6">C14</text>
<text x="241.4" y="23.1">J3</text>
<text x="236.8" y="26.6">51441-1093</text>
<text x="383.4" y="28.2">U9</text>
<text x="395" y="27.1" transform="rotate(-90 395 27.1)">R7</text>
<text x="20.5" y="35.3">GND</text>
<text x="28.9" y="35.3">NC</text>
<text x="232.9" y="35.8">2</text>
<text x="232.9" y="32">1</text>
<text x="336.5" y="34.5">R13</text>
<text x="376.9" y="32">MAX17222ELT+</text>
<text x="22.4" y="40.1" transform="rotate(-90 22.4 40.1)">3</text>
<text x="30" y="40.1" transform="rotate(-90 30 40.1)">2</text>
<text x="63.1" y="41.7">5</text>
<text x="63.1" y="39.1">3</text>
<text x="63.1" y="36.6">1</text>
<text x="80.5" y="41.7">6</text>
<text x="80.5" y="39.1">4</text>
<text x="80.5" y="36.6">2</text>
<text x="232.9" y="39.6">3</text>
<text x="372.9" y="40.4">5</text>
<text x="372.9" y="36.6">6</text>
<text x="377.7" y="37.1">EN</text>
<text x="377.7" y="40.9">IN</text>
<text x="387.9" y="37.1">SEL</text>
<text x="395.5" y="36.6">4</text>
<text x="63.1" y="46.7">9</text>
<text x="63.1" y="44.2">7</text>
<text x="80.5" y="46.7">10</text>
<text x="80.5" y="44.2">8</text>
<text x="232.9" y="47.2">5</text>
<text x="232.9" y="43.4">4</text>
<text x="347.5" y="44.2">1</text>
<text x="365" y="44.2">2</text>
<text x="372.9" y="44.2">2</text>
<text x="377.7" y="44.7">LX</text>
<text x="387.4" y="44.7">OUT</text>
<text x="395.5" y="44.2">1</text>
<text x="232.9" y="51.1">6</text>
<text x="382.5" y="48">GND</text>
<text x="384.3" y="52.8" transform="rotate(-90 384.3 52.8)">3</text>
<text x="407.7" y="48.5">C3</text>
<text x="232.9" y="58.7">8</text>
<text x="232.9" y="54.9">7</text>
<text x="318.8" y="54.9">C1</text>
<text x="135.4" y="65.8" transform="rotate(-90 135.4 65.8)">5</text>
<text x="141" y="62.5">U2</text>
<text x="190.5" y="65">C9</text>
<text x="201.9" y="63.8">C10</text>
<text x="232.9" y="62.5">9</text>
<text x="133.6" y="71.5">VCC</text>
<text x="232.9" y="66.3">10</text>
<text x="238.7" y="70.2">SHEILD</text>
<text x="124" y="73.4">1</text>
<text x="128.8" y="73.9">X1</text>
<text x="141.3" y="76.5">Q</text>
<text x="146.6" y="75.9">4</text>
<text x="124" y="79.8">2</text>
<text x="128.8" y="80.3">X2</text>
<text x="133.6" y="83">GND</text>
<text x="135.4" y="88.3" transform="rotate(-90 135.4 88.3)">3</text>
<text x="47" y="93">C7</text>
<text x="99.1" y="94.2">C8</text>
<text x="63.5" y="100.6">U1</text>
<text x="74.4" y="101.3" transform="rotate(-90 74.4 101.3)">9</text>
<text x="82" y="101.3" transform="rotate(-90 82 101.3)">10</text>
<text x="54.6" y="103.1">MAX32660GTP+</text>
<text x="74.9" y="109.4" transform="rotate(-90 74.9 109.4)">VDD</text>
<text x="82.5" y="112.5" transform="rotate(-90 82.5 112.5)">VCORE</text>
<text x="58" y="115.3">5</text>
<text x="62.7" y="115.8">RSTN</text>
<text x="82.7" y="119.6">P0.0</text>
<text x="90.7" y="119.1">2</text>
<text x="292.1" y="114.6">C12</text>
<text x="322.6" y="118.4">U3</text>
<text x="58" y="122.9">8</text>
<text x="62.7" y="123.4">32KIN</text>
<text x="82.7" y="123.4">P0.1</text>
<text x="90.7" y="122.9">1</text>
<text x="305.6" y="120.4" transform="rotate(-90 305.6 120.4)">C1</text>
<text x="313.2" y="120.4" transform="rotate(-90 313.2 120.4)">C2</text>
<text x="50.3" y="130.6" transform="rotate(-90 50.3 130.6)">2</text>
<text x="82.7" y="127.3">P0.2</text>
<text x="82.7" y="131.1">P0.3</text>
<text x="90.7" y="130.6">19</text>
<text x="90.7" y="126.7">20</text>
<text x="291.5" y="131.8">A1</text>
<text x="303.8" y="126.5">VDD</text>
<text x="312.6" y="126.5">GND</text>
<text x="82.7" y="134.9">P0.4</text>
<text x="90.7" y="134.4">18</text>
<text x="229.4" y="136.9">5</text>
<text x="234" y="136.9">RS+</text>
<text x="247.6" y="132.3">U7</text>
<text x="247.6" y="136.1">MAX9634FEUK+</text>
<text x="291.5" y="135.6">A2</text>
<text x="297.7" y="136.1">AIN1</text>
<text x="297.7" y="132.3">AIN0</text>
<text x="317.8" y="134.9">REF</text>
<text x="325.6" y="134.4">B2</text>
<text x="42.1" y="141.3" transform="rotate(-90 42.1 141.3)">Y1</text>
<text x="82.7" y="142.5">P0.6</text>
<text x="82.7" y="138.7">P0.5</text>
<text x="90.7" y="142">16</text>
<text x="90.7" y="138.2">17</text>
<text x="229.4" y="142">4</text>
<text x="234" y="141.9">RS-</text>
<text x="236.7" y="144">GND</text>
<text x="239.5" y="142.2">GND</text>
<text x="242.9" y="140.5">OUT</text>
<text x="252" y="139.4">3</text>
<text x="291.5" y="143.3">A4</text>
<text x="291.5" y="139.4">A3</text>
<text x="297.7" y="143.8">AIN3</text>
<text x="297.7" y="140">AIN2</text>
<text x="45" y="145.8" transform="rotate(-90 45 145.8)">32.7680KHZ</text>
<text x="82.7" y="146.3">P0.7</text>
<text x="90.7" y="149.6">12</text>
<text x="90.7" y="145.8">15</text>
<text x="239.5" y="149.3" transform="rotate(-90 239.5 149.3)">1</text>
<text x="242.1" y="148" transform="rotate(-90 242.1 148)">2</text>
<text x="291.5" y="147.1">B4</text>
<text x="297.7" y="147.6">AIN4</text>
<text x="317.9" y="146.3">SCL</text>
<text x="325.6" y="145.8">D2</text>
<text x="358.1" y="145">R2</text>
<text x="50.3" y="150.5" transform="rotate(-90 50.3 150.5)">1</text>
<text x="82.7" y="150.1">P0.8</text>
<text x="82.7" y="153.9">P0.9</text>
<text x="90.7" y="153.4">11</text>
<text x="209.5" y="151.4" transform="rotate(-90 209.5 151.4)">R9</text>
<text x="291.4" y="154.7">D4</text>
<text x="291.4" y="150.9">C4</text>
<text x="297.7" y="155.2">AIN6</text>
<text x="297.7" y="151.4">AIN5</text>
<text x="360.7" y="155.2">R3</text>
<text x="387.3" y="151.4">C11</text>
<text x="58" y="157.2">7</text>
<text x="62.7" y="157.7">32KOUT</text>
<text x="81.5" y="161.5">P0.11</text>
<text x="81.5" y="157.7">P0.10</text>
<text x="90.7" y="161">13</text>
<text x="90.7" y="157.2">14</text>
<text x="247.6" y="160.3">U8</text>
<text x="291.5" y="158.5">B1</text>
<text x="297.7" y="159">AIN7</text>
<text x="317.7" y="157.7">SDA</text>
<text x="325.6" y="157.2">D3</text>
<text x="81.5" y="165.4">P0.12</text>
<text x="90.7" y="164.8">4</text>
<text x="229.4" y="164.8">5</text>
<text x="234" y="164.8">RS+</text>
<text x="247.6" y="164.1">MAX9634FEUK+</text>
<text x="252" y="167.4">3</text>
<text x="81.5" y="169.2">P0.13</text>
<text x="90.7" y="168.7">3</text>
<text x="229.4" y="169.9">4</text>
<text x="234" y="169.9">RS-</text>
<text x="236.7" y="171.9">GND</text>
<text x="239.5" y="170.1">GND</text>
<text x="242.9" y="168.4">OUT</text>
<text x="301.1" y="168.7">GND</text>
<text x="308.8" y="168.7">GND</text>
<text x="316.4" y="168.6">GND</text>
<text x="239.5" y="177.2" transform="rotate(-90 239.5 177.2)">1</text>
<text x="242.1" y="175.9" transform="rotate(-90 242.1 175.9)">2</text>
<text x="303" y="175" transform="rotate(-90 303 175)">D1</text>
<text x="310.6" y="175" transform="rotate(-90 310.6 175)">C3</text>
<text x="318.3" y="174.8" transform="rotate(-90 318.3 174.8)">B3</text>
<text x="74.9" y="185.2" transform="rotate(-90 74.9 185.2)">VSS</text>
<text x="82.5" y="185.2" transform="rotate(-90 82.5 185.2)">EP</text>
<text x="197.1" y="185.7">MAX40018ANA+</text>
<text x="201.8" y="181.4">U4</text>
<text x="214.1" y="182.6" transform="rotate(-90 214.1 182.6)">B1</text>
<text x="380.2" y="184.3">SHLD</text>
<text x="74.4" y="189.9" transform="rotate(-90 74.4 189.9)">6</text>
<text x="80.8" y="188.8" transform="rotate(-90 80.8 188.8)">21</text>
<text x="196.3" y="191.5">A1</text>
<text x="213" y="188.4">VDD</text>
<text x="222.2" y="188.2">IN1+</text>
<text x="230.4" y="187.7">A3</text>
<text x="205.4" y="192.6">OUT1</text>
<text x="213.1" y="196.7">VSS</text>
<text x="222.8" y="195.8">IN1-</text>
<text x="230.4" y="195.3">A2</text>
<text x="334" y="193.3">C13</text>
<text x="48.7" y="209.3">R</text>
<text x="53.8" y="209.3">2</text>
<text x="66" y="208.5">R4</text>
<text x="214.1" y="204" transform="rotate(-90 214.1 204)">A4</text>
<text x="370.8" y="206.3">SM04B-SRSS-TB(LF)(SN)</text>
<text x="382.4" y="208.9">J1</text>
<text x="175.3" y="212.3" transform="rotate(-90 175.3 212.3)">R10</text>
<text x="31.3" y="216.9">1</text>
<text x="36.1" y="216.2">+</text>
<text x="48.9" y="216.9">B</text>
<text x="53.8" y="216.9">3</text>
<text x="66" y="216.2">R5</text>
<text x="165" y="218.7">R11</text>
<text x="220.4" y="220.7">B4</text>
<text x="226.6" y="221.2">IN2+</text>
<text x="237.5" y="221.2">MAX40018ANA+</text>
<text x="245.1" y="218.2">U4</text>
<text x="48.6" y="224.5">G</text>
<text x="53.8" y="224.5">4</text>
<text x="68.6" y="222.5">R6</text>
<text x="237.2" y="225.6">OUT2</text>
<text x="249.4" y="224.5">B2</text>
<text x="148.1" y="232.2" transform="rotate(-90 148.1 232.2)">5</text>
<text x="220.4" y="228.3">B3</text>
<text x="226.6" y="228.9">IN2-</text>
<text x="136.7" y="239.8">1</text>
<text x="152.4" y="238.2">IN+</text>
<text x="159.3" y="237.2">3</text>
<text x="25.4" y="240.5" transform="rotate(-90 25.4 240.5)">R1</text>
<text x="152.9" y="243.3">IN-</text>
<text x="159.3" y="242.3">4</text>
<text x="172.7" y="240.3">R12</text>
<text x="148.1" y="249.6" transform="rotate(-90 148.1 249.6)">2</text>
<text x="167.6" y="247.9">C2</text>
<text x="405.1" y="247.9">MM/DD/YYYY</text>
<text x="351.8" y="254.3">ENGINEER NAME</text>
<text x="374.6" y="254.3">DAVE.CUTTING</text>
<text x="412.7" y="254.3">P1</text>
</g>
<g font-size="2.2">
<text x="86.4" y="23.1">10UF</text>
<text x="71.4" y="29.5">J7</text>
<text x="276.9" y="28.2" transform="rotate(-90 276.9 28.2)">TP8</text>
<text x="63" y="32">FTSH-105-01-L-DV-K</text>
<text x="353.1" y="48.5">L1</text>
<text x="356.9" y="48.5">2.2UH</text>
<text x="407.7" y="51.1">22UF</text>
<text x="285.8" y="56.1" transform="rotate(-90 285.8 56.1)">TP9</text>
<text x="294.6" y="55.4" transform="rotate(-90 294.6 55.4)">BT1</text>
<text x="297.2" y="55.8" transform="rotate(-90 297.2 55.8)">2996</text>
<text x="318.8" y="57.4">22UF</text>
<text x="343.2" y="59.4">COM</text>
<text x="347.1" y="56.1">SW4</text>
<text x="355.3" y="59.4">NO</text>
<text x="344.4" y="63.8">KSR231GLFS</text>
<text x="141" y="66.3">74AHC1G4210GWH</text>
<text x="190.5" y="67.6">10UF</text>
<text x="201.9" y="66.3">0.1UF</text>
<text x="47" y="95.5">10UF</text>
<text x="99.1" y="96.8">10UF</text>
<text x="138.9" y="108.2">SW2</text>
<text x="133.6" y="116.6">COM</text>
<text x="145.7" y="116.6">NO</text>
<text x="292.1" y="117.1">0.1UF</text>
<text x="134.8" y="120.9">KSR231GLFS</text>
<text x="322.6" y="122.1">MAX11615EWE+</text>
<text x="209.5" y="129.8" transform="rotate(-90 209.5 129.8)">J2</text>
<text x="215.9" y="132.3" transform="rotate(-90 215.9 132.3)">476-2</text>
<text x="387.3" y="153.9">10UF</text>
<text x="175.3" y="179.3" transform="rotate(-90 175.3 179.3)">J4</text>
<text x="181.6" y="181.9" transform="rotate(-90 181.6 181.9)">476-2</text>
<text x="281.9" y="185.4" transform="rotate(-90 281.9 185.4)">TP1</text>
<text x="288.3" y="185.4" transform="rotate(-90 288.3 185.4)">TP2</text>
<text x="334" y="195.8">0.1UF</text>
<text x="33.3" y="201">SML-LX0404SIUPGUSB</text>
<text x="42.6" y="198.4">D1</text>
<text x="154.9" y="204.7" transform="rotate(-90 154.9 204.7)">476-2</text>
<text x="157.5" y="204.7">J11</text>
<text x="141" y="233.9">U6</text>
<text x="129.9" y="236.2">MAX9119EXK+</text>
<text x="147" y="238.8">VCC</text>
<text x="39.8" y="244.1">SW3</text>
<text x="76.5" y="244.9">COM</text>
<text x="80.4" y="241.6">SW1</text>
<text x="88.6" y="244.9">NO</text>
<text x="143.3" y="240.8">OUT</text>
<text x="147.2" y="242.9">VEE</text>
<text x="33" y="247.4">NO</text>
<text x="34.5" y="251.7">KSR231GLFS</text>
<text x="43.5" y="247.4">COM</text>
<text x="77.7" y="249.2">KSR231GLFS</text>
<text x="167.6" y="250.4">0.1UF</text>
</g>
<g font-size="1.8">
<text x="340.9" y="232.2">PROJECT TITLE:</text>
<text x="340.9" y="238.5">DRAWING TITLE:</text>
<text x="340.4" y="245.1">SIZE</text>
<text x="352.1" y="245.5">HARDWARE NUMBER:</text>
<text x="404.6" y="245.3">DATE:</text>
<text x="340.4" y="251.5">ENGINEER:</text>
<text x="373.4" y="251.5">DRAWN BY:</text>
<text x="404.7" y="251.7">REV:</text>
<text x="373.4" y="257.8">TEMPLATE REV:</text>
</g>
<text font-size="1.4" x="405.1" y="259.3">SHEET 2 OF 2</text>
</svg>
